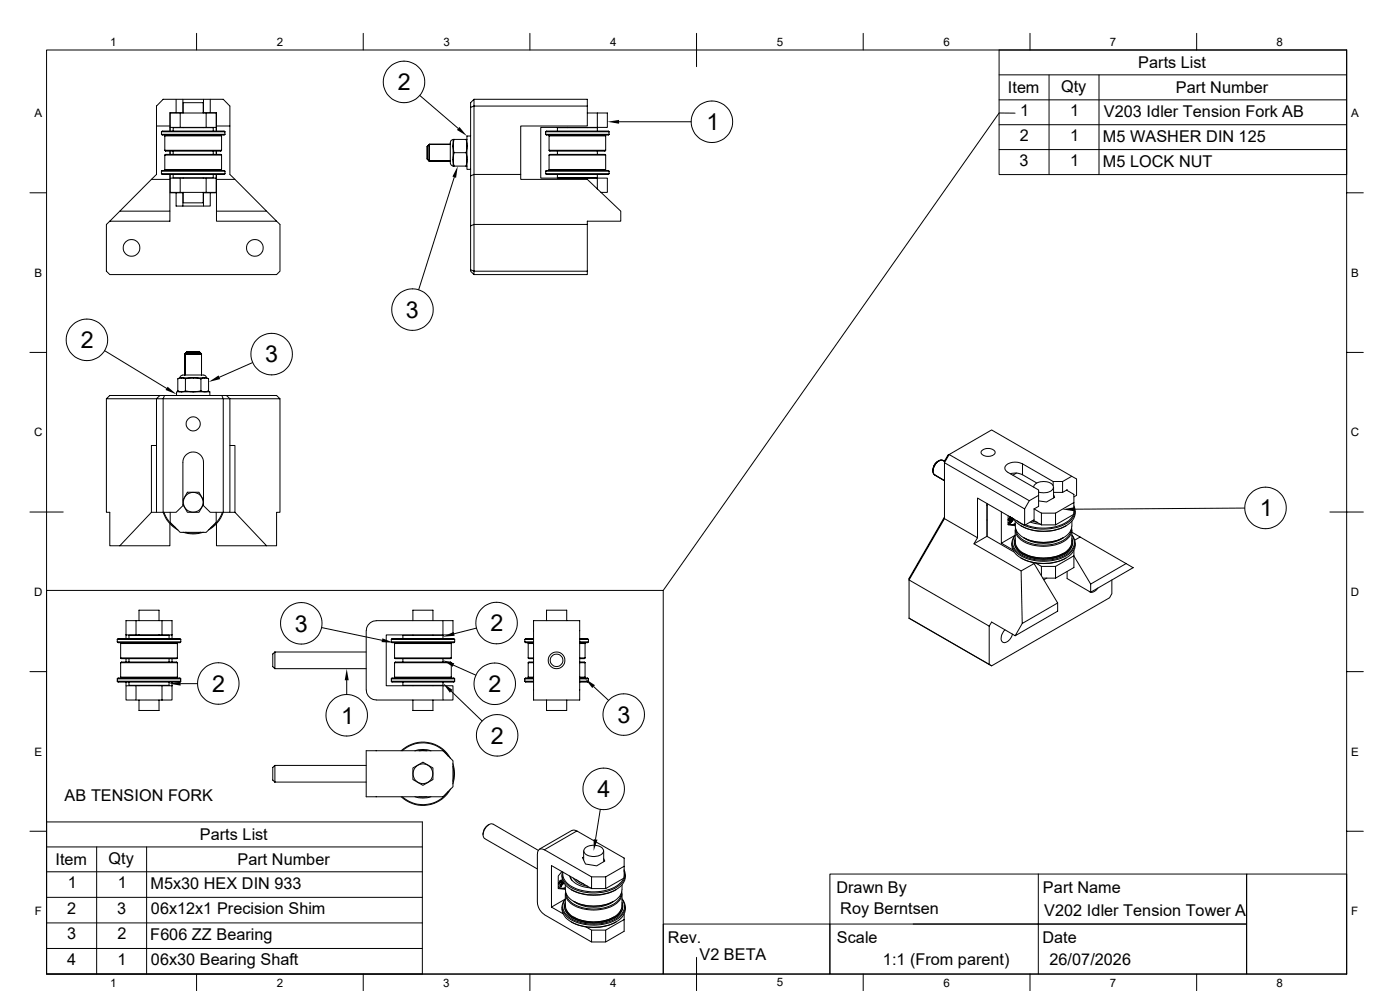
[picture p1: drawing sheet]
<svg xmlns="http://www.w3.org/2000/svg" width="420mm" height="297mm" viewBox="0 0 420 297" stroke-linecap="round" stroke-linejoin="round" font-family="sans-serif">
<g fill="none" stroke="#000" stroke-width=".3">
<path d="M14 15h390v276.9h-390zM59 10v5M109 10v5M159 10v5M209 10v10M259 10v5M309 10v5M359 10v5M404 15h-104.3v37.3h104.3M46.9 37.8h4.1M48.4 39.5l.3-.2h18.5l.3 .2M48.4 39.5h19.1"/>
<path d="M48.4 39.5v.8M51.1 38.2h3v-4.3h10.8v5.4M51.9 39.3v-1h12.1v1M52.8 33.8h-1.8v5.5M52.8 29.8v4h2.1v-4M54.1 33.9h-3v5.4M54.1 38.2h7.7M54.9 33.8h.1M54.9 33.9v-3.1h6.1v3.1M54.9 38.2v.1M61 33.8h.1M61 38.2v.1"/>
<path d="M61 29.8v4M61.8 33.9v4.3h3.1M63.1 29.8v4h-2.1M63.1 33.8h1.8v5.5M64.9 37.8h4.1M67.5 39.5v.8M125.9 28.6l11.6 9.9M141.2 32.2l1-.4v20.5l-1 .4M142.2 29.8h34v2h-34v-2l-1 1v50.1M163.7 39.5l.2-.2h18.6l.2 .2M163.7 39.5h19M163.7 39.5v.8"/>
<path d="M167.2 39.3v-1h12v1M170.2 38.2v.1M176.2 33.9h3v4.3h-17v15.2h17M176.2 31.8v6h-20v14.5h-14v15h34v-1h10v-3l-10-9.5h-20v-1.5M176.2 38.2v.1M179.2 33.9h3v4.3h-3M182.7 39.5v.8M185.7 36.5h21.6M299.7 22.4h104.3M299.7 29.9h104.3M299.7 37.4h104.3M304.5 33.9h-4.8l-100.7 143.1"/>
<path d="M314.7 22.4v29.9M329.7 22.4v29.9M9 57.8h5M45.4 53.8h5.6v9.5h-15.1zM45.4 53.8l1.5-1.5v-20.5l2-2h18.1l2 2v20.5l1.5 1.5M48.4 51.3l.3-.2h18.5l.3 .2M48.4 51.3h19.1M48.4 52.1l.3 .2h18.5l.3-.2M48.4 52.1h19.1M48.4 40.3l.3 .2h18.5l.3-.2M48.4 40.3h19.1M48.4 51.3v.8"/>
<path d="M49.4 46.5l.3-.2h16.6l.2 .2M49.4 46.5h17.1M49.4 50.8h17.1M49.4 45l.3 .3h16.6l.2-.3M49.4 45h17.1M49.4 40.7h17.1M49.4 50.8l.2 .1M49.4 40.7v4.3M49.4 46.5v4.3M49.6 50.9h16.7M49.6 40.6h16.7M49.6 40.5v.1"/>
<path d="M49.6 50.9v.2M49.6 40.6l-.2 .1M51 45.3v1M51 52.3v1.5M51 57.8h1.8M51.1 45.3v1M51.1 52.3v1.1M51.1 53.4h3v4.3h-3zM51.9 52.3v1h12.1v-1M51.9 45.3v1M54.1 53.4h10.8M54.1 57.7h7.7"/>
<path d="M54.9 57.8h-2.1v4h10.3v-4h1.8M54.9 57.8v4M54.9 57.8h.1M54.9 57.7v3.1h6.1v-3.1M54.9 53.3v.1M61 57.8h2.1M61 53.3v.1M61 57.8v4M61.8 53.4v4.3M64 45.3v1M64.9 53.4v4.3h-3.1M64.9 45.3v1"/>
<path d="M64.9 52.3v1.1M64.9 53.8h5.6l9.5 9.5h-15.1zM64.9 52.3v1.5M66.3 40.5v.1M66.3 50.9v.2M66.3 40.6l.2 .1M66.5 50.8l-.2 .1M66.5 40.7v4.3M66.5 46.5v4.3M67.5 51.3v.8M128.8 43.3l-.6 .6v3.8l.6 .6M128.8 43.3v5"/>
<path d="M128.8 43.3h6.3M128.8 48.3h6.3M135.1 42.6v6.3M135.1 48.9l.3 .6 .5 .2M135.9 47.8l.3 2h-.3zM135.9 43.8v4M135.9 41.8h.3l-.3 2zM135.9 43.8l.3 2-.3 2M135.9 41.8l-.5 .3-.3 .5M136.2 41.8h3.6M136.2 45.8h3.6M136.2 49.8h3.6"/>
<path d="M136.3 53.1l-10.7 33.7M139.8 41.8l.3 1.3-.3 2.7M139.8 45.8l.3 1.3-.3 2.7M139.8 41.8h.3M139.8 49.8h.3M141.2 40.8h-1.1v10h1.1M163.7 51.3l.2-.2h18.6l.2 .2M163.7 51.3h19M163.7 52.1l.2 .2h18.6l.2-.2M163.7 52.1h19M163.7 40.3l.2 .2h18.6l.2-.2M163.7 40.3h19"/>
<path d="M163.7 51.3v.8M164.7 46.5l.2-.2h16.6l.2 .2M164.7 46.5h17M164.7 50.8h17M164.7 45l.2 .3h16.6l.2-.3M164.7 45h17M164.7 40.7h17M164.7 50.8l.1 .1M164.7 40.7v4.3M164.7 46.5v4.3M164.8 50.9h16.8M164.8 40.6h16.8"/>
<path d="M164.8 40.5v.1M164.8 50.9v.2M164.8 40.6l-.1 .1M167.2 52.3v1h12v-1M167.2 45.3v1M170.2 53.3v.1M176.2 53.3v.1M179.2 56.6v-3.2h3v4.3h-1.9M179.2 45.3v1M181.6 40.5v.1M181.6 50.9v.2M181.6 40.6l.1 .1"/>
<path d="M181.7 50.8l-.1 .1M181.7 40.7v4.3M181.7 46.5v4.3M182.7 51.3v.8M299.7 44.8h104.3M404 57.8h5M35.9 63.3l-3 3h18.1v-3M64.9 63.3v3h18.1M80 63.3l4 4v14l-1 1h-50.1l-1-1v-14l1-1M141.2 67.7l1-.4v14M176.2 67.3v14h-34M141.2 80.9v.4l1 1"/>
<path d="M141.2 80.9l1 .4M142.2 81.3v1M176.2 81.3v1h-34M9 105.6h5M31.4 105.1l18.6 11.3M31.9 119.5v34h1v10.1h3M48 118.5l-1.1 1v34h2a9.8 9.8 0 0 0 4.5 5.3M49.4 118.5l-.5 1h-17l1-1h50.1l1 1M53 118.5v-1.1h9.9v1.1M53.3 117.1l1.1 .3 1.2-.3M53.3 113.5v3.6M53.3 117.1l.6 .3"/>
<path d="M54 113.2a1.44 1.44 0 0 1 2-.8h3.3a2.61 2.61 0 0 1 2.5 .4l.1 .4M54.5 113.2l-1.2 .3M54.5 113.2h3.5M54.5 113.2l.5 .1a1.85 1.85 0 0 0 1.9 0l1.1-.1M55.5 106.1l.5-.6h3.9l.6 .6M55.5 106.1h5M55.5 106.1v6.3M55.6 117.1l2.1 .3 1.4-.1a2.09 2.09 0 0 1 1.9 0l.6 .1 1-.3M55.6 113.5v3.6M58 113.2h3.4M58 113.2l2.3 .3M60.3 113.5v3.6"/>
<path d="M60.5 106.1v6.3M61.4 113.2h.6M61.4 113.2l1.2 .3M61.4 113.2l-1.1 .3M62 113.2l.6 .3M62.6 113.5v3.6M62.6 117.1l-.6 .3M66.5 118.5l.5 1h-18.1v34h3.9l2.1-1.9v-13a3.1 3.1 0 0 1 3.1-3.1 3.1 3.1 0 0 1 3 3.1v13l2.1 1.9h3.9a9.8 9.8 0 0 1-4.5 5.3M67 119.5h2v34h-2zM67.9 118.5l1.1 1h15v34h-1v10.1h-3M75.8 108.7l-10 4.4M404 105.6h5"/>
<path d="M46.9 133.5h-1.5v20M69 133.5h1.5v20M281.6 138.1a3.2 3.2 0 0 0-1.7 3.1M283.3 138.3a2.21 2.21 0 0 0-3.1 1.6l-.3 1.3 .1 .7 .4 .4M294.5 135.1a2.85 2.85 0 0 1 4 .2 1.7 1.7 0 0 1-2.3 1.5 1.56 1.56 0 0 1-1.9-1.5zM306.7 139v3.3M306.7 139a4.2 4.2 0 0 0-5.2 .8v1l.8 .8 9.3 5.3v1.6l-2.8 1.6-24.1-13.9 12.8-7.3 25.5 14.7v4.9l-.8 .4M306.7 139l9.2 5.3h2.9l2.7-1.6M9 153.5h10M45.4 153.5l-9.5 10.1h15.1v-6.6M45.4 153.5h1.5M49.2 153.5a9.5 9.5 0 0 0 3.5 4.7"/>
<path d="M51.1 153.5v3l3 3.1h7.7l3.1-3.1v-3M54.9 149.9l1.3-2.4h3.5l1.3 2.4M54.9 151.2l1.3 2.3h3.5l1.3-2.3M54.9 159.5a9.4 9.4 0 0 0 6.1 0M55.7 159.5l2.3 .3 2.2-.3M66.7 153.5a9.5 9.5 0 0 1-3.5 4.7M69 153.5h1.5l9.5 10.1h-15.1v-6.6M280.4 142.3l2.9 1.8M283.3 154.9l-10.6 18.5v11.9M283.3 155.4l-10.6 18.4 24.1 13.9 .7-1.3 7 4.1M296.1 150.9v9.8l8.1 4.7M296.1 151.4h.1"/>
<path d="M296.1 155.8v.1M296.1 151v9.8M300.4 153.4v9.4M302.4 157.1l2.1 .1M302.4 154.6v2.7l2.1 .2M302.5 156.6a1.56 1.56 0 0 0 2 .4M302.5 155.8h.1M302.6 155.8h.1M302.6 155.5l-.1 .3M302.6 155.5l.1 .1M302.7 155.6l-.1 .2M302.8 155.8l-.3 .2"/>
<path d="M302.8 155.7l-.2 .1M302.8 155.8h.1M302.9 155.4l-.3 .1M302.9 155.5l-.2 .1M302.9 155.5l-.1 .2M302.9 155.4l-.1 .4M302.9 155.3l.2 .1 .2-.3-.1 .2M302.9 155.4v.1M302.9 155.4h.1M303 154.9l-.5 .7 .1 .4 .8-.9M303 155l-.1 .4M303 154.9h.1"/>
<path d="M303 156.5h.1M303.1 154.9l-.2 .5M303.1 155h.1M303.1 156.2l-.1 .3M303.1 156.2v.1M303.1 142a4.7 4.7 0 0 1 3.6 .3M303.1 156.3v.2M303.2 155.3l-.3 .1M303.2 155.3l.1 .1M303.3 156.5l-.3 .1M303.3 156.1l-.2 .1M303.3 156.4l-.2 .1"/>
<path d="M303.3 156.5h.1M303.3 156.1v.1M303.4 156.2l-.1 .2M303.4 156.2l-.3 .1M303.4 156.2h.1M303.4 156v.1M303.4 156h.1M303.5 155.7l-.1 .3M303.5 155.7h.1M303.5 155.2v.1M303.5 155.7l-.1 .4M303.5 155.6l.1-.1a.32 .32 0 0 1 .3 .4 .32 .32 0 0 1-.3 .3l-.6 .4z"/>
<path d="M303.7 156l-.4 .5M303.7 156h.1M303.8 155.6l-.4 .5M303.8 155.6l-.3 .1M303.8 155.4v.1M303.8 155.5l-.1 .5M303.8 155.5h.1M304.5 156.2a4.8 4.8 0 0 0 3.6 5.4 12.7 12.7 0 0 0 12.3-1.5l1-1.4 .1-1M304.5 158.9l.1 3.5a5.2 5.2 0 0 0 4.2 4.2 12.6 12.6 0 0 0 11.6-1.8l1-1.4 .1-1M304.6 158.3a4 4 0 0 0 2.7 4.2 13.1 13.1 0 0 0 12.7-.8l1.1-1.4 .4-1v-1M304.8 158.8a5.6 5.6 0 0 0 4.7 4.1 11.5 11.5 0 0 0 10.9-2.1l.7-1 .2-1M304.9 141.8l-1 .6"/>
<path d="M306.3 157.6l.2 .1M306.7 142.3l4.3 2.4M307.4 152.5v4.9l-14.2-8.1v11.9l-9.9-5.8M308.8 150.1l-1.4 2.4-24.1-13.8 1.4-2.5-.3 .2-1.1 1.8v17.2M309.1 156.5l3 .6M309.6 156.1l1.6 .4M310 155.9h.1M310.1 146a2.83 2.83 0 0 1 3.5-1.6 2.07 2.07 0 0 1 2.4 1.9 3.6 3.6 0 0 1-4.4 1.2M310.2 152.5v3.3l-2.8 1.6M310.2 152.5l2.2 1.3v3.5l-2.4-1.4M311.6 148.5v3.3l-1.4 .7M312.4 153.8h4.3"/>
<path d="M315.9 144.3v1.2M316.1 146v3.3M316.1 148.3l.3 .8-2.5 1.4-2.3-.4M318.8 144.3v3.3h-2.7M319.8 157.6a14.6 14.6 0 0 1-13.3 .1M320 146.9l2.2 1.3v2.4l-5.5 3.2v3.5h-4.3M320.1 147v-.2l-1.3 .8M321.6 159.5l2.4 1.5M321.6 156.2v1.5M321.6 158.9v3.5M322.1 154.2a8.8 8.8 0 0 1-7.6 4 14 14 0 0 1-6.9-.9M322.2 151.6a4 4 0 0 1-2.1 5.2 14.1 14.1 0 0 1-15-.8"/>
<path d="M322.2 152l.1 1-.1 .9M322.2 150.6v3.5l-5.5 3.2M322.5 153.1a4.9 4.9 0 0 1-3.6 4.9 14 14 0 0 1-14.1-1.5l-.7-1M373.4 152.3l-51.2 .3M398.9 153.5h10.1M14 177h185v114.9h-185zM293.2 161.2l-1 1.8 14.1 8.1M296.1 160.7l-3.9 2.3M300.4 162.8l3.5 2M303.5 162.8v.6M304.4 160.5l-4 2.3M304.5 160.5a3.5 3.5 0 0 0 1.1 5.2 13.9 13.9 0 0 0 14.9 0 3.5 3.5 0 0 0 1.1-5.2"/>
<path d="M304.5 161.4a4 4 0 0 0 2.6 4.9 13.4 13.4 0 0 0 13.2-.8 3.4 3.4 0 0 0 1.3-4.1M304.6 160.3a3.7 3.7 0 0 0 .9 5.8 14.2 14.2 0 0 0 15.6-.4 3.6 3.6 0 0 0 .4-5.4M304.6 161.9a3.9 3.9 0 0 0 2.3 4.3M304.9 163.7a8 8 0 0 0 7.3 3.8 9.7 9.7 0 0 0 8.8-3.3l.2-.5M306.3 167.3h.2M306.3 171.1l3.9-2.2 7.1 11.8-10.6 6.2zM307 161.1a13.2 13.2 0 0 0 11.9 .1M307 165.8a13 13 0 0 0 12.1 0M307.4 161.3a11.1 11.1 0 0 0 11.3 0M309.6 168.6l.6 .3M310.7 168.7l1.7 1.1M312.4 172.6v-2.8h4.3v3.5h-3.9"/>
<path d="M314 173.3l-.9 .5M319.1 161.1l-.2 .1M319.8 167.3a14.6 14.6 0 0 1-13.3 0M320.1 171.3v2.1l7.1 4.1M321.5 161.9a3.9 3.9 0 0 1-2.3 4.3M322.2 164.9v1.7l-5.5 3.2M322.2 166.6v3.5l-5.5 3.2M322.4 161.9l1.6-.9 13.8 7.9-10.6 6.1-5-8.4M322.5 162.8a5 5 0 0 1-3.4 4.8 13.9 13.9 0 0 1-14.4-1.6l-1-1.5-.1-1.1M329.4 176.2a1.85 1.85 0 0 1-2.6 1M333.5 173.8v4.1l-.6 1.3-35.4 20.4-.7-.5M337.8 168.9l2.1 1.2-12.7 7.4v-2.5"/>
<path d="M35.2 192.4l.2 .2h18.6l.2-.2M35.2 192.4h19M35.2 191.6l.2-.2h18.6l.2 .2M35.2 191.6h19M35.2 191.6v.8M36.2 198.6l.2-.2h16.6l.2 .2M36.2 198.6h17M36.2 197.2l.2 .2h16.6l.2-.2M36.2 197.2h17M36.2 192.9h17M36.2 192.9v4.3M36.2 198.6v4.3"/>
<path d="M36.3 192.7h16.8M36.3 192.6v.1M36.3 192.7l-.1 .2M37.8 190.3h3v-4.3h10.8v5.4M37.8 197.4v1M38.7 191.4v-1h12v1M38.7 197.4v1M40.8 186h-3v5.4M40.8 190.3h7.8M41.7 186v-3.1h6v3.1M41.7 190.3v.1M47.7 190.3v.1"/>
<path d="M48.6 186v4.3h3M50.7 197.4v1M51.6 197.4v1M53.1 192.6v.1M53.1 192.7l.1 .2M53.2 192.9v4.3M53.2 198.6v4.3M54.2 191.6v.8M82.5 195.4l-.7 .6v3.8l.7 .6M82.5 195.4v5M82.5 195.4h27.4M96.5 188.1l18.1 3.8"/>
<path d="M112.9 186.1a3 3 0 0 0-3 2.9v17.8a3.1 3.1 0 0 0 3 3h20M112.9 186h20v4.3h-17v15.2h17M117.4 192.4l.2 .2h18.5l.3-.2M117.4 192.4h19M117.4 191.6l.2-.2h18.5l.3 .2M117.4 191.6h19M117.4 191.6v.8M118.4 198.6l.2-.2h16.6l.2 .2M118.4 198.6h17M118.4 197.2l.2 .2h16.6l.2-.2M118.4 197.2h17M118.4 192.9h17"/>
<path d="M118.4 192.9v4.3M118.4 198.6v4.3M118.5 192.7h16.8M118.5 192.6v.1M118.5 192.7l-.1 .2M120.9 191.4v-1h12v1M120.9 197.4v1M123.9 186v-3.1h6v3.1M123.9 190.3v.1M129.9 190.3v.1M132.9 186h3v4.3h-3M132.9 197.4v1"/>
<path d="M135.3 192.6v.1M135.3 192.7l.1 .2M135.4 192.9v4.3M135.4 198.6v4.3M136 199.3l6.7 3.1M136.4 191.6v.8M142.9 188.3l-6.7 1.6M157.4 192.4l.3 .2h2.4M157.4 192.4h2.7M157.4 191.6h2.7M157.4 191.6v.8M158.5 198.6h1.6"/>
<path d="M158.5 197.2l.2 .2h1.4M158.5 197.2h1.6M158.5 192.9h1.6M158.5 192.9v4.3M158.5 198.6v4.3M158.6 192.7h1.5M158.6 192.6v.1M158.6 192.7l-.1 .2M160.1 186h13.8v23.8h-13.8zM160.1 198.4h-1.4l-.2 .2M160.1 191.4h-2.4l-.3 .2M164 186v-3.1h6v3.1"/>
<path d="M173.9 198.4h1.4l.2 .2M173.9 198.6h1.6M173.9 197.2h1.6M173.9 192.4h2.6M173.9 191.4h2.4l.2 .2M173.9 191.6h2.6M173.9 192.7h1.5M173.9 192.9h1.6M175.4 192.6v.1M175.4 192.7l.1 .2M175.5 197.2l-.2 .2h-1.4M175.5 192.9v4.3"/>
<path d="M175.5 198.6v4.3M176.5 192.4l-.2 .2h-2.4M176.5 191.6v.8M272.7 185.3l24.8 14.3M272.7 185.3l24.1 13.8v-11.4M301.5 188.8a2.92 2.92 0 0 0-.8 3.5 2.05 2.05 0 0 0 2.7-1.4l.3-.9M317.3 180.7v2.5l-12.8 7.3 2.2-3.6M9 201.3h5M35.2 203.5l.2-.3h18.6l.2 .3M35.2 203.5h19M35.2 204.2l.2 .2h18.6l.2-.2M35.2 204.2h19"/>
<path d="M35.2 203.5v.7M36.2 202.9h17M36.2 202.9l.1 .2M36.3 203.1h16.8M36.3 203.1v.1M37.8 205.5h3v4.3h-3zM37.8 204.4v1.1M38.7 204.4v1h12v-1M40.8 205.5h10.8M40.8 209.8h7.8M41.7 209.8v3.1h6v-3.1M41.7 205.4v.1"/>
<path d="M47.7 205.4v.1M48.6 205.5v4.3M51.6 205.5v4.3h-3M51.6 204.4v1.1M53.1 203.1v.1M53.2 202.9l-.1 .2M54.2 204.9h5.1M54.2 203.5v.7M82.5 200.4h27.4M104 203.9v4.2M117.4 203.5l.2-.3h18.5l.3 .3M117.4 203.5h19"/>
<path d="M117.4 204.2l.2 .2h18.5l.3-.2M117.4 204.2h19M117.4 203.5v.7M118.4 202.9h17M118.4 202.9l.1 .2M118.5 203.1h16.8M118.5 203.1v.1M120.9 204.4v1h12v-1M123.9 209.8v3.1h6v-3.1M123.9 205.4v.1M129.9 205.4v.1M132.9 205.5h3v4.3h-3z"/>
<path d="M135.3 203.1v.1M135.4 202.9l-.1 .2M135.4 207.2l9.2 8.9M136.4 203.5v.7M157.4 203.5h2.7M157.4 204.2l.3 .2h2.4M157.4 204.2h2.7M157.4 203.5v.7M158.5 202.9h1.6M158.5 202.9l.1 .2M158.6 203.1h1.5M158.6 203.1v.1"/>
<path d="M160.1 203.2h-2.4l-.3 .3M164 209.8v3.1h6v-3.1M173.9 203.2h2.4l.2 .3M173.9 203.5h2.6M173.9 204.2h2.6M173.9 203.1h1.5M173.9 202.9h1.6M175.4 203.1v.1M175.5 202.9l-.1 .2M176.5 204.2l-.2 .2h-2.4M176.5 203.5v.7M178.1 205.8l4.4 4.1"/>
<path d="M404 201.3h5M82.5 229.4l-.7 .6v3.8l.7 .6M82.5 229.4v5M82.5 229.4h27.4M82.5 234.4h27.4M109.9 225h23l3 3v7.8l-3 3h-23zM120.4 225a9.5 9.5 0 0 1 14.8 2.3M120.7 225a9.3 9.3 0 0 1 13.8 1.7M123.9 230.2l3-1.8 3 1.8v3.4l-3 1.8-3-1.8zM124.5 238.8a7.1 7.1 0 0 0 4.8 0M124.5 225a7.1 7.1 0 0 1 4.8 0M125.7 238.8h2.4"/>
<path d="M125.7 225h2.4M134.5 237.2a9.3 9.3 0 0 1-13.8 1.6M135.2 236.5a9.5 9.5 0 0 1-14.8 2.3M135.8 229.7l.3 2.2-.3 2.2M135.8 228.9a9.4 9.4 0 0 1 0 6M9 249.1h5M14 253.8h112.7M14 246.3h112.7v45.6h-112.7zM29 253.8v38.1M44 253.8v38.1M144.9 249.7v.5M145.5 251.4l15.7 9"/>
<path d="M146.7 247.1a3.2 3.2 0 0 0-1.8 2.6M147.9 247a2.58 2.58 0 0 0-2.8 2.3l-.2 1.3 .6 .7M148 247l13.5 7.8M161.2 255.9v14.6M163.3 254.7l14.2 8.1v3.5l-12.1-6.9v12.5M163.3 254.7a1.25 1.25 0 0 0-1.5-.2 1.25 1.25 0 0 0-.6 1.4M171.6 248.9l.7-.1 .8 .3M171.6 248.9l-9.8 5.6M173.1 249l14.1 8.2v2.4l-5.5 3.2v3.5h-4.2M173.1 249l-9.8 5.7M175.1 256.8l-.3 .2 .8 2 3.4 .5 2.4-1.4-.3-.8M175.1 255v2.8"/>
<path d="M175.6 254.1a4 4 0 0 1 5.4 .6 1.87 1.87 0 0 1-2.1 1.9 2.99 2.99 0 0 1-3.8-1.6zM180.1 242.6l-1.5 9M181.1 255v3.3M187.2 259.6v3.5l-5.5 3.2M404 249.1h5M14 261.3h112.7M14 268.9h112.7M14 276.6h112.7M161.2 270.5a4.5 4.5 0 0 0 2.1 3.6l14.2 8.2M165.4 271.9l3.5 2M167.5 266.1l2.1 .2M167.5 265.6a1.56 1.56 0 0 0 2.1 .4"/>
<path d="M167.6 264.8h.1M167.6 264.8l.1 .1M167.6 264.5v.3M167.6 264.5l.1 .1M167.7 264.6l-.1 .2M167.9 264.8l-.3 .2M167.9 264.8h.1M167.9 264.5h-.3M167.9 264.5v.3M167.9 264.5l-.3 .3M167.9 264.5l-.2 .1M167.9 264.5h.1"/>
<path d="M168.1 265.5v.1M168.1 265.5h.1M168.1 263.9l.3-.1v.4l-.8 .8v-.3zM168.1 264.1l.3-.2-.1 .4M168.1 265.3v.2M168.1 265.3h.1M168.2 265.3l-.1 .3M168.3 264.3l-.4 .2M168.3 263.9l-.4 .3 .1 .2v-.4M168.3 264.3l-.4 .1M168.3 264.3v.1M168.3 263.9h.1"/>
<path d="M168.3 265.5l-.2 .2M168.3 265.5l-.2 .1M168.3 265.5l.1 .1M168.4 263.8v.1M168.4 263.8l-.1 .5M168.4 265.2l-.1 .3M168.4 265.2l-.3 .1M168.4 265.2l-.2 .1M168.4 265.2h.1M168.4 265l.1 .1M168.5 264.7l-.1 .3M168.5 264.7l.1 .1"/>
<path d="M168.5 264.7l.5-.2-.1 .5-.4 .4a.29 .29 0 0 1-.3 .3 .29 .29 0 0 1-.3-.3 .29 .29 0 0 1 .3-.3zM168.6 264.8l.3-.1-.2 .3M168.6 264.8l-.1 .3M168.6 261.2l-1.1 1.4v3.7l2.1 .2M168.6 271.8a5 5 0 0 0 3.5 4.9 13.9 13.9 0 0 0 14.4-1.7l.9-1.5 .2-1M168.6 262.2a5 5 0 0 0 3.5 4.8 13.9 13.9 0 0 0 14.4-1.7l.9-1.5 .2-1M168.7 264.2l-.1 .2zM168.7 264.2l-.2 .1M168.7 265l-.4 .5M168.7 265l-.2 .1M168.7 265h.1M168.8 264.6l-.3 .1"/>
<path d="M168.9 264.5l-.2 .5M168.9 264.5h.1M168.9 261.4a4.8 4.8 0 0 0 3.4 4.7 14.2 14.2 0 0 0 13.2-1l1-.9 .6-1M169.5 269.5l-4.1 2.4M169.6 267.9v3.5M169.6 265.2v1.5M169.6 269.5a3.5 3.5 0 0 0 1 5.3 13.9 13.9 0 0 0 15 0 3.5 3.5 0 0 0 1-5.3M169.6 270.9a3.9 3.9 0 0 0 2.3 4.3M169.6 270.4a4 4 0 0 0 2.5 4.9 13.4 13.4 0 0 0 13.2-.8 3.4 3.4 0 0 0 1.3-4.1M169.6 269.4a3.7 3.7 0 0 0 1 5.8 14.2 14.2 0 0 0 15.6-.5 3.6 3.6 0 0 0 .4-5.3M169.7 267.3a4 4 0 0 0 2.7 4.2 13.1 13.1 0 0 0 12.6-.8l1.2-1.4 .3-1v-1M169.8 267.8a5.6 5.6 0 0 0 4.8 4.2 11.5 11.5 0 0 0 10.9-2.2l.6-.9 .3-1.1"/>
<path d="M169.9 272.7a7.9 7.9 0 0 0 7.3 3.8 9.7 9.7 0 0 0 8.9-3.3l.2-.5M170.9 262.5a6.5 6.5 0 0 0 6.3 3.6M171.1 262.7l.5 1.2M171.4 276.3a14.6 14.6 0 0 0 13.3 .1M171.4 266.6a14.4 14.4 0 0 0 13.3 .1M172 263.2a5.8 5.8 0 0 0 4.3 2.4M172.1 274.9a13 13 0 0 0 12 0M172.1 270.2l.1 .1M172.3 270.2a12.9 12.9 0 0 0 11.6 0M172.4 270.3a11.1 11.1 0 0 0 11.4 0M172.9 263.7l2.2 1.2M175.8 277.8l1.7 1"/>
<path d="M177.5 278.8h4.2v3.5h-4.2zM177.5 262.8h4.2M184.2 270.2l-.2 .1M184.9 276.3l-.2 .1M184.9 266.6l-.2 .1M186.6 270.9a3.9 3.9 0 0 1-2.3 4.3M186.6 267.9v3.5a5.2 5.2 0 0 1-4.3 4.3 12.6 12.6 0 0 1-11.5-1.8l-1-1.4-.2-1.1M186.6 265.2a4.8 4.8 0 0 1-3.5 5.4 12.7 12.7 0 0 1-12.3-1.4l-1-1.5-.2-1M187.2 260.6a3.9 3.9 0 0 1-1.9 5.1 14.4 14.4 0 0 1-14.8-.3 3.8 3.8 0 0 1-1.8-4.1M187.2 261l.2 1-.2 .9M187.2 274v1.6l-5.5 3.2M187.2 275.6v3.5l-5.5 3.2"/>
<path d="M187.6 271.8v.7M187.6 262.2v.6M199 276.9h50v15h-50zM249 262h125v29.9h-125zM249 276.9h125M311.5 262v29.9M374 262h30v29.9h-30zM14 284.3h112.7M59 291.9v5M109 291.9v5M159 291.9v5M209 286.9v10"/>
<path d="M259 291.9v5M309 291.9v5M359 291.9v5"/>
<circle cx="121.2" cy="24.6" r="6.2"/>
<circle cx="213.6" cy="36.5" r="6.2"/>
<circle cx="39.5" cy="74.3" r="2.51"/>
<circle cx="76.5" cy="74.3" r="2.51"/>
<circle cx="123.8" cy="92.8" r="6.2"/>
<circle cx="26.1" cy="101.9" r="6.2"/>
<circle cx="81.5" cy="106.1" r="6.2"/>
<circle cx="58" cy="127" r="2.11"/>
<circle cx="57.9" cy="150.5" r="2.97"/>
<circle cx="379.7" cy="152.2" r="6.2"/>
<circle cx="90.4" cy="186.8" r="6.2"/>
<circle cx="149" cy="186.7" r="6.2"/>
<circle cx="166.9" cy="197.9" r="1.89"/>
<circle cx="167" cy="197.9" r="2.51"/>
<circle cx="65.5" cy="204.9" r="6.2"/>
<circle cx="104" cy="214.4" r="6.2"/>
<circle cx="148.4" cy="204.9" r="6.2"/>
<circle cx="187.1" cy="214.2" r="6.2"/>
<circle cx="126.9" cy="231.9" r="2.97"/>
<circle cx="149.2" cy="220.4" r="6.2"/>
<circle cx="181.1" cy="236.4" r="6.2"/>
</g>
<g fill="#000">
<path d="M137.8 38.1l2.3 2.7-3-1.9zM182.2 36.5l3.5-.6v1.2zM137.3 49.8l-.5 3.5-1.1-.4zM50.3 115.9l2.7 2.3-3.3-1.3zM62.6 114.5l3-2 .4 1.1zM318.6 152.7l3.6-.6v1.1zM114.7 191.3l3.3 1.3-3.5-.2zM132.8 197.9l3.5 .9-.5 1.1zM132.8 190.8l3.3-1.4 .3 1.1zM50.7 204.9l3.5-.6v1.2zM104 200.4l.6 3.5h-1.2zM132.8 204.7l3 2.1-.8 .8z"/>
<path d="M175.5 203.4l3 2-.8 .8zM178.1 251.5l1.1 .2-1.1 3.3z"/>
</g>
<g font-size="7">
<text x="119.4" y="27">2</text>
<text x="211.9" y="39">1</text>
<text x="121.8" y="95.2">3</text>
<text x="24.2" y="104.4">2</text>
<text x="79.6" y="108.6">3</text>
<text x="377.9" y="154.7">1</text>
<text x="88.4" y="189.3">3</text>
<text x="147.1" y="189.2">2</text>
<text x="63.6" y="207.3">2</text>
<text x="146.6" y="207.5">2</text>
<text x="102.3" y="216.9">1</text>
<text x="185.2" y="216.6">3</text>
<text x="147.3" y="222.9">2</text>
<text x="179.3" y="238.9">4</text>
</g>
<g font-size="4.9">
<text x="341.5" y="20.4">Parts List</text>
<text x="302.4" y="27.9">Item</text>
<text x="318.3" y="27.4">Qty</text>
<text x="352.8" y="27.9">Part Number</text>
<text x="306" y="34.8">1</text>
<text x="321" y="34.8">1</text>
<text x="331.2" y="34.9">V203 Idler Tension Fork AB</text>
<text x="305.9" y="42.3">2</text>
<text x="321" y="42.3">1</text>
<text x="330.8" y="42.4">M5 WASHER DIN 125</text>
<text x="305.9" y="49.7">3</text>
<text x="321" y="49.7">1</text>
<text x="330.8" y="49.9">M5 LOCK NUT</text>
<text x="19.4" y="240.1">AB TENSION FORK</text>
<text x="60" y="251.8">Parts List</text>
<text x="16.6" y="259.3">Item</text>
<text x="32.6" y="258.8">Qty</text>
<text x="71.2" y="259.3">Part Number</text>
<text x="20.3" y="266.2">1</text>
<text x="35.3" y="266.2">1</text>
<text x="45.1" y="266.3">M5x30 HEX DIN 933</text>
<text x="250.9" y="267.5">Drawn By</text>
<text x="312.9" y="267.5">Part Name</text>
<text x="20.2" y="273.9">2</text>
<text x="35.1" y="273.9">3</text>
<text x="45.3" y="274">06x12x1 Precision Shim</text>
<text x="252.1" y="274">Roy Berntsen</text>
<text x="313.3" y="274.5">V202 Idler Tension Tower A</text>
<text x="20.1" y="281.5">3</text>
<text x="35.2" y="281.5">2</text>
<text x="45.1" y="281.6">F606 ZZ Bearing</text>
<text x="200.4" y="282.5">Rev.</text>
<text x="209.9" y="287.9">V2 BETA</text>
<text x="251.1" y="282.5">Scale</text>
<text x="312.7" y="282.5">Date</text>
<text x="20.2" y="289.2">4</text>
<text x="35.3" y="289.2">1</text>
<text x="45.3" y="289.3">06x30 Bearing Shaft</text>
<text x="264.8" y="289.2">1:1 (From parent)</text>
<text x="314.8" y="289.2">26/07/2026</text>
</g>
<g font-size="3.5">
<text x="33" y="13.7">1</text>
<text x="83" y="13.7">2</text>
<text x="133" y="13.7">3</text>
<text x="183" y="13.7">4</text>
<text x="233" y="13.7">5</text>
<text x="283" y="13.7">6</text>
<text x="333" y="13.7">7</text>
<text x="383" y="13.7">8</text>
<text x="10.3" y="35.1">A</text>
<text x="405.3" y="35.1">A</text>
<text x="10.3" y="83">B</text>
<text x="405.3" y="83">B</text>
<text x="10.2" y="130.8">C</text>
<text x="405.2" y="130.8">C</text>
<text x="10.2" y="178.6">D</text>
<text x="405.2" y="178.6">D</text>
<text x="10.3" y="226.4">E</text>
<text x="405.3" y="226.4">E</text>
<text x="10.4" y="274.3">F</text>
<text x="405.4" y="274.3">F</text>
<text x="33" y="295.7">1</text>
<text x="83" y="295.7">2</text>
<text x="133" y="295.7">3</text>
<text x="183" y="295.7">4</text>
<text x="233" y="295.7">5</text>
<text x="283" y="295.7">6</text>
<text x="333" y="295.7">7</text>
<text x="383" y="295.7">8</text>
</g>
</svg>
